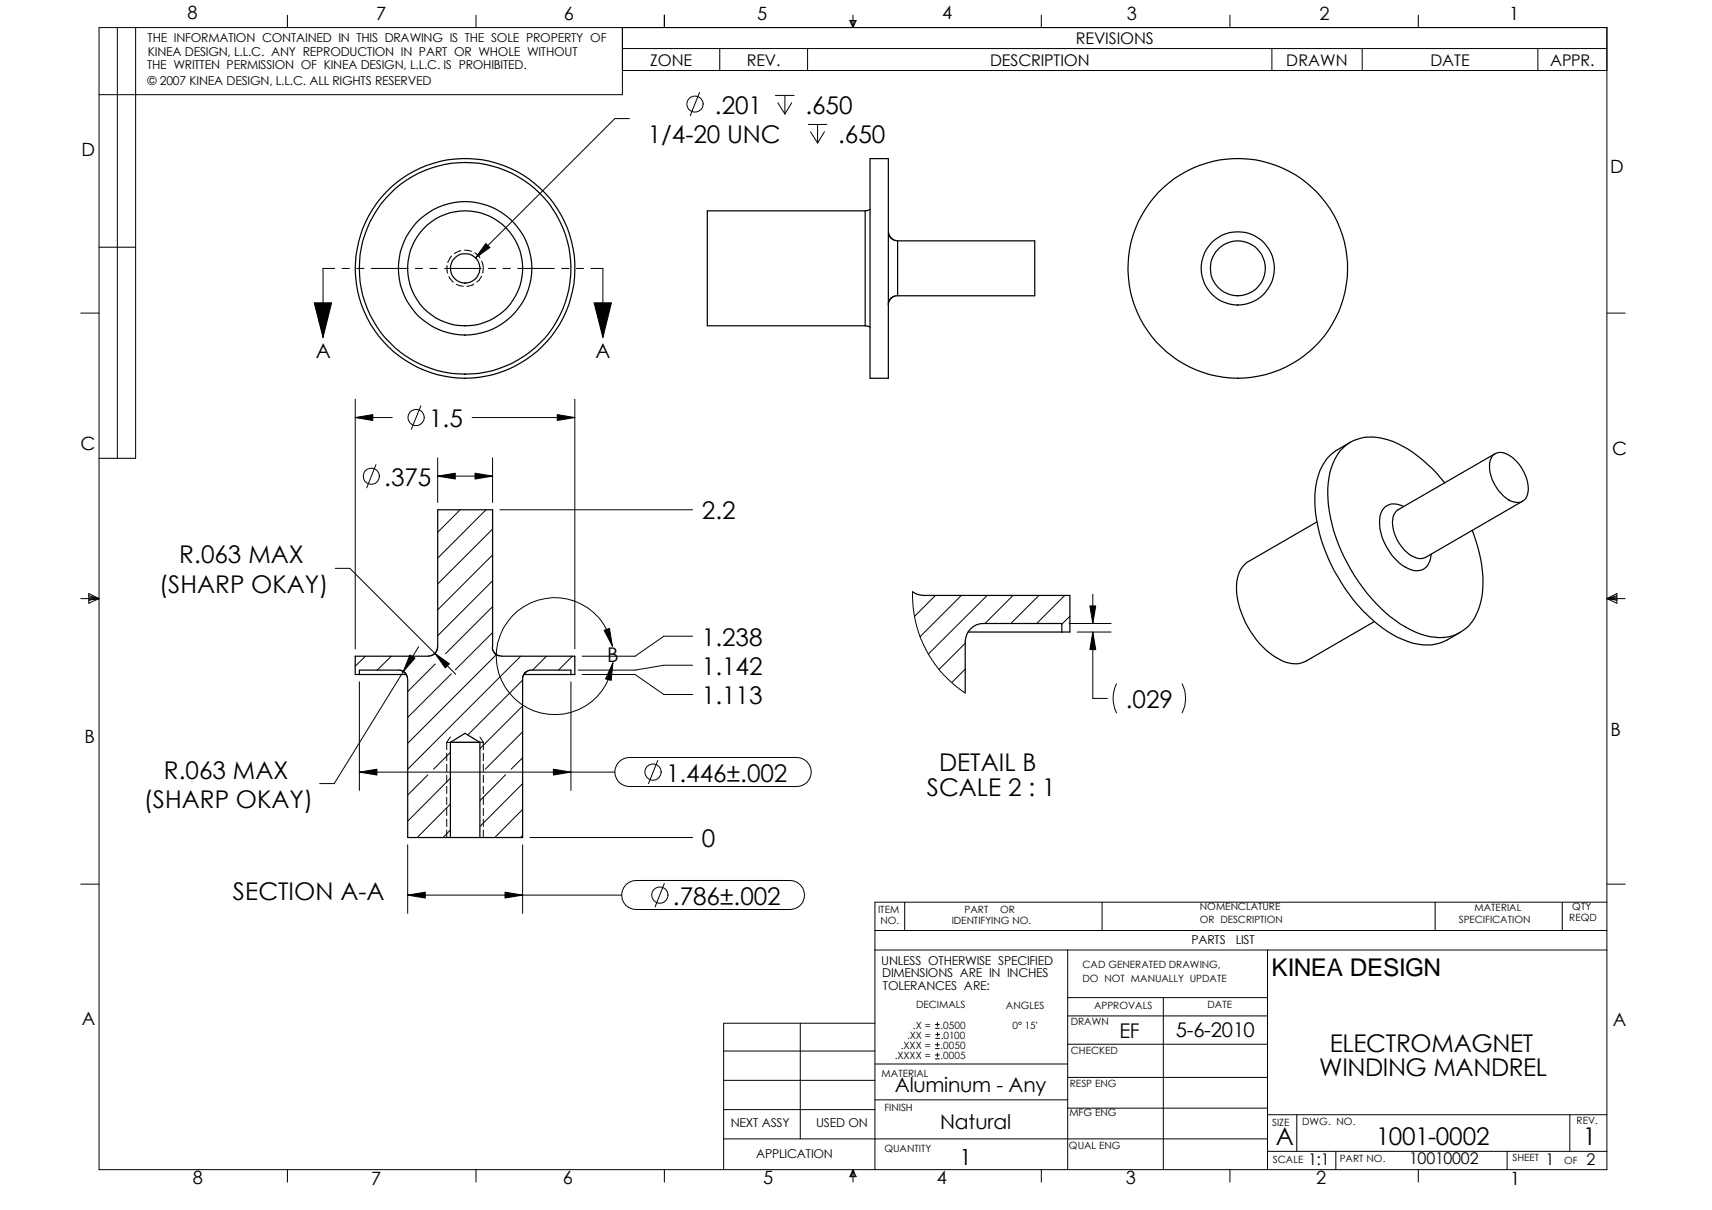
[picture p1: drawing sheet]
<svg xmlns="http://www.w3.org/2000/svg" width="297mm" height="210mm" viewBox="0 0 297 210" stroke-linecap="round" stroke-linejoin="round" font-family="sans-serif">
<g fill="none" stroke="#000" stroke-width=".17">
<path d="M17.2 4.8h261.6v198.1h-261.6zM20.4 4.8v74.7M23.5 4.8v74.7h-6.3M49.9 2.6v2.2M82.6 2.6v2.2M108 4.8v11.6h-90.8M108 12.2h170.8M108 8.4h170.8M115.3 2.6v2.2M121.4 16l-1.6 4.1M124.9 8.4v3.8M134.5 16.6h3.3"/>
<path d="M135 17.8l1.2 2M136.2 16.6v3.2M137.4 17.8l-1.2 2M140.1 8.4v3.8M147.4 3.6h1.1l-.5 1.2zM147.7 3.6l.3 1.2M148 2.6v2.2M148.2 3.6l-.2 1.2M180.7 2.6v2.2M213.4 2.6v2.2M220.7 8.4v3.8M236.3 8.4v3.8"/>
<path d="M246.1 2.6v2.2M266.8 8.4v3.8M109.2 20.6h-2.5l-24.2 24.1M140.2 21.6h3.3M140.6 22.9l1.3 1.9M141.9 21.6v3.2M143 22.9l-1.1 1.9M14 54.3h3.2M17.2 42.9h6.3M54.5 52.5h3l-1.5 6zM58.1 46.6h-2.1v11.9M59.3 46.6h1.3"/>
<path d="M61.9 46.6h1.3M64.4 46.6h6.4M72 46.6h1.3M74.6 46.6h1.3M77.1 46.6h6.4M77.6 46.1v1.3M77.9 48l.8 .9M78.4 44.4l-.7 1.1M79.2 49.3l1.2 .4M80 43.5l-1.2 .5M80.6 43.4l1.2 .2M82.2 49.3l-1.2 .4"/>
<path d="M82.4 43.9l.7 .6 .2 .2M83.5 47.9l-.4 .7-.4 .3M83.6 45.3a2.65 2.65 0 0 1 .1 2M84.3 42.2l.7 .7-2.5 1.8zM84.7 46.6h1.3M87.3 46.6h1.3M89.8 46.6h6.4M97.4 46.6h1.3M100 46.6h1.3M102.5 46.6h2.1v11.9M103.1 52.5h3l-1.5 6zM278.8 54.3h3.2"/>
<path d="M61.6 72.4l3.1-.5v1zM61.6 72.4h6.5M61.6 69.3v43.3M73 70.4l-1.6 4.1M75.9 79.4v7.8M81.9 72.4h17.8M85.5 79.4v7.8M96.7 71.9l3 .5-3 .5zM99.7 69.3v43.3M58.2 98.6h2.5l18.4 18.4M65.2 80.6l-1.6 4M75.9 82.6l3.1-.5v1z"/>
<path d="M75.9 82.6h.1M75.9 82.6h9.6M79.8 88.4l-3.9 3.9M82.4 82.1l3.1 .5-3.1 .5zM84.3 88.4l-8.4 8.4M85.5 91.8l-9.6 9.5M85.5 96.3l-9.6 9.5M86.7 88.4h33.5M14 103.8h3.2M15.4 103.5l1.8 .3M15.4 103.3l1.8 .5M15.4 103l1.8 .8-1.8 .8z"/>
<path d="M17.2 103.8l-1.8 .3M62.4 118.3v18.8M63.4 113.8l-1.8 1.8M67.9 113.8l-2.5 2.4M69.8 116.4h.1M71.1 113.6l.9 .6-2 2.3zM72.6 112.2l-14.6 23.7h-2.5M75.5 113.4l2.5 1.7-.7 .8zM75.5 115.2l-4.8 4.8M78.3 116.9l-7.6 7.6M85.5 100.8l-9.6 9.5M85.5 105.2l-8.2 8.2"/>
<path d="M85.5 109.7l-6.5 6.5M86.1 113.5l-15.4 15.4M90.3 113.8l-19.6 19.6M90.7 118l-9.6 9.5M94.8 113.8l-2.4 2.4M99.1 118.3v18.8M99.3 113.8l-2.4 2.4M101 117h9.2l5 3.5h5M104.8 109.3l.9-.3 .6 3.1zM106.3 112.1a10.2 10.2 0 0 0-15.8-6.6 10.2 10.2 0 0 0 .5 17 10.2 10.2 0 0 0 15.3-7.5M106.3 115l-.3 3-.9-.2zM120.2 115.4h-5l-5 .8h-9.9"/>
<path d="M120.2 110.4h-5l-5 3.4h-9.2M158.3 102.7l.1 2.5 .5 3 .7 2.2 1 2.2 1.6 2.6 1.5 1.8 2.3 2.2 1.5 1M158.4 102.7h-.1M162.3 103.3l-3.6 3.6M166.8 103.3l-7.2 7.1M167.5 111.6l-4.6 4.5M167.5 116.1l-2.4 2.3M171.3 103.3l-10.2 10.2M175.8 103.3l-4.9 4.9M180.3 103.3l-4.9 4.9M184.7 103.3l-4.8 4.9M185.5 108.2h7.3"/>
<path d="M185.6 106.9l-1.4 1.4M186.9 109.6h5.9M189.1 105.1h1l-.5 3.1zM189.6 109.6l.5 3.1h-1zM189.6 109.6v11.6h2.5M189.6 103.1v5.1M193.7 118.6a5.6 5.6 0 0 0 0 5.1M205.1 118.6a5.6 5.6 0 0 1 0 5.1M278.8 103.8h3.2M278.8 103.8l1.7-.8v1.6zM278.8 103.8l1.7 .3M280.5 103.3l-1.7 .5"/>
<path d="M280.5 103.5l-1.7 .3M62.4 133.9l3-.5v1.1zM62.4 133.9h44.3M74.2 134.4l-3.5 3.5M77.5 128.8v1.2M77.5 130.7v1.3M77.5 132.6v1.3M77.5 134.5v1.3M77.5 136.4v1.3M77.5 138.3v1.3M77.5 128.8h6.4M78.1 130.5l-2.9 2.9"/>
<path d="M78.1 135l-7.4 7.5M78.1 139.5l-5.7 5.8M78.1 127.8l-.6 1M83.3 127.8l.6 1M83.9 128.8v1.2M83.9 130.7v1.3M83.9 132.6v1.3M83.9 134.5v1.3M83.9 136.4v1.3M83.9 138.3v1.3M87.7 134.4l-4.4 4.5M90.7 122.5l-7.4 7.4"/>
<path d="M90.7 127l-6.5 6.4M90.7 131.4l-2 2M90.7 135.9l-7.4 7.5M96 133.4l3.1 .5-3.1 .6zM107.4 132.2l1.1-.7 .7-.1h29.1a2.52 2.52 0 0 1 2.5 2.5 2.52 2.52 0 0 1-2.5 2.5h-29.1a2.52 2.52 0 0 1-2.3-1.5 2.52 2.52 0 0 1 .5-2.7zM114.1 131.9l-1.6 4M14 153.4h3.2M70.7 155.3l3.1-.5v1zM70.7 155.3h37.2M70.7 146.6v11.9M77.5 140.2v1.3M77.5 142.1v1.3"/>
<path d="M77.5 144v1.3M78.1 144l-1.2 1.3M83.9 140.2v1.3M83.9 142.1v1.3M83.9 144v1.3M87.6 154.8l3.1 .5-3.1 .5zM90.7 140.4l-4.9 4.9M90.7 144.9l-.4 .4M90.7 146.6v11.9M91.9 145.3h28.3M108.6 153.5l1.1-.7 .7-.1h26.7a2.52 2.52 0 0 1 2.5 2.6 2.52 2.52 0 0 1-2.5 2.5h-26.7a2.51 2.51 0 0 1-2.4-1.6 2.51 2.51 0 0 1 .6-2.7zM115.3 153.2l-1.6 4.1"/>
<path d="M157 156.5v4.9M191.2 156.5v4.9M249 156.5v4.9M271.1 156.5v4.9M278.8 153.4h3.2M278.8 156.5h-127v46.4M138.8 177.5v20.1M151.8 161.4h127M151.8 177.5h-26.2v25.4M151.8 164.8h127M162.3 178.4h.7M162.3 177.7h.7"/>
<path d="M162.3 179.5h.7M162.6 177.4v.7M162.7 179.1v.7M185.2 173.1h34.7M185.2 176.2h34.7M185.2 164.8v38.1M201.8 173.1v29.8M219.9 164.8v38.1M125.6 192.5h26.2M125.6 187.4h26.2M125.6 182.3h26.2M125.6 197.6h94.3"/>
<path d="M151.8 184.6h33.4M151.8 190.8h33.4M162.3 183.7h.7M162.3 183h.7M162.3 181.9h.7M162.3 181.2h.7M162.3 180.1h.7M162.6 180.9v.7M162.6 182.7v.6M185.2 181.1h34.7M185.2 186.9h34.7M185.2 192.2h34.7"/>
<path d="M219.9 193.4h58.9M219.9 199.7h58.9M225 193.4v6.3M231.8 199.7v3.2M261.5 199.7v3.2M272.4 193.4v6.3M49.9 202.9v2.2M82.6 202.9v2.2M115.3 202.9v2.2M148 202.9v2.2M148 202.9l.2 1.2M148 202.9l-.3 1.2"/>
<path d="M148 202.9l.5 1.2h-1.1zM180.7 202.9v2.2M213.4 202.9v2.2M246.1 202.9v2.2"/>
<circle cx="120.6" cy="18.1" r="1.4"/>
<circle cx="72.2" cy="72.4" r="1.41"/>
<circle cx="64.4" cy="82.6" r="1.4"/>
<circle cx="113.3" cy="133.9" r="1.41"/>
<circle cx="114.5" cy="155.3" r="1.41"/>
</g>
<g fill="none" stroke="#000" stroke-width=".21">
<path d="M150.1 36.6h-27.4v19.9h27.4M150.1 36.6v19.9M151 36.3l-.9 .3M151 27.5h3.1v38.1h-3.1zM150.1 56.5l.9 .3M154.2 40.2l.1 .6 .3 .6 .5 .3 .6 .1M155.7 51.3l-.6 .1-.6 .5-.4 .6v.4M155.7 41.8h23.8v9.5h-23.8M155.7 41.8v9.5M234.3 76.7a13.7 13.7 0 0 0-3.6 2.3 11.4 11.4 0 0 0-2.5 9 30.5 30.5 0 0 0 12.5 21.5 13 13 0 0 0 7.5 2.4 7.4 7.4 0 0 0 2.9-.9l2.3-1.3M259.1 78.9a2.42 2.42 0 0 1 3.2 .3 7.1 7.1 0 0 1 2.7 6.5 1.88 1.88 0 0 1-2.7 1.3 7.1 7.1 0 0 1-3.8-7zM259.4 78.7l-16.8 9.7a2.97 2.97 0 0 0-.9 3.3 7 7 0 0 0 4.1 5.1 2.01 2.01 0 0 0 1.6-.1l16.8-9.7"/>
<path d="M228.5 90.6l-11.9 6.8a5 5 0 0 0-2.1 4.9 15.3 15.3 0 0 0 7.7 12.2 4.6 4.6 0 0 0 4.4 .2l11.9-6.9M243.5 87.9a2.6 2.6 0 0 0-2.7-.2 2.6 2.6 0 0 0-1.4 2.3 9.5 9.5 0 0 0 4.9 8.6 2.54 2.54 0 0 0 2.7 .1 2.54 2.54 0 0 0 1.3-2.3v-.3M250.7 83.8a22.3 22.3 0 0 0-9.9-7.5 7.2 7.2 0 0 0-9.5 4 16.6 16.6 0 0 0-.2 10.8 30.8 30.8 0 0 0 11.8 17.1 11.9 11.9 0 0 0 8.3 2.3 6.9 6.9 0 0 0 5.3-4.8 18.6 18.6 0 0 0-.5-12l-.6-1.7M62.4 117v-.8h7.1l.5 .3 .4 .3 .3 .7v.4M85.4 112.2v.4l.3 .6 .4 .4 .6 .2h13v3.2h-8.8M85.5 112.2v-23.8h-9.6v23.8l-.2 .9-.5 .5-.9 .2h-12.7v3.2h8.9M99.1 117v-.8h-7.2l-.7 .4-.3 .4-.2 .5v27.8h-20v-27.4M158.3 102.7a3.3 3.3 0 0 0 1.9 .6h25.4v6.3h-17.6M184.2 109.6v-1.4h-13.6a3.2 3.2 0 0 0-3.1 3.1v8.9M78.1 128.8l2.6-1.6 2.6 1.6M78.1 128.8v16.5M78.1 128.8h5.2"/>
<path d="M83.3 128.8v16.5"/>
<circle cx="80.7" cy="46.5" r="2.56"/>
<circle cx="80.7" cy="46.5" r="18.3"/>
<circle cx="80.7" cy="46.6" r="19.1"/>
<circle cx="80.7" cy="46.5" r="10"/>
<circle cx="80.7" cy="46.6" r="11.6"/>
<circle cx="214.7" cy="46.6" r="6.4"/>
<circle cx="214.8" cy="46.6" r="19.1"/>
<circle cx="214.8" cy="46.5" r="4.8"/>
</g>
<g fill="#000">
<path d="M54.5 52.5h3l-1.5 6zM84.3 42.2l.7 .7-2.5 1.8zM103.1 52.5h3l-1.5 6zM61.6 72.4l3.1-.5v1zM96.7 71.9l3 .5-3 .5zM75.9 82.6l3.1-.5v1zM82.4 82.1l3.1 .5-3.1 .5zM71.1 113.6l.9 .6-2 2.3zM75.5 113.4l2.5 1.7-.7 .8zM104.8 109.3l.9-.3 .6 3.1zM106.3 115l-.3 3-.9-.2zM189.1 105.1h1l-.5 3.1z"/>
<path d="M189.6 109.6l.5 3.1h-1zM62.4 133.9l3-.5v1.1zM96 133.4l3.1 .5-3.1 .6zM70.7 155.3l3.1-.5v1zM87.6 154.8l3.1 .5-3.1 .5z"/>
</g>
<g font-size="4.2">
<text x="124" y="19.7">.201</text>
<text x="139.7" y="19.7">.650</text>
<text x="112.4" y="24.8">1/4-20 UNC</text>
<text x="145.4" y="24.8">.650</text>
<text x="74.5" y="74.1">1.5</text>
<text x="66.7" y="84.3">.375</text>
<text x="121.8" y="90.1">2.2</text>
<text x="31.1" y="97.7">R.063 MAX</text>
<text x="27.6" y="102.8">(SHARP OKAY)</text>
<text x="121.8" y="112">1.238</text>
<text x="121.8" y="117.1">1.142</text>
<text x="121.8" y="122.2">1.113</text>
<text x="195.3" y="122.8">.029</text>
<text x="28.4" y="135.1">R.063 MAX</text>
<text x="115.6" y="135.6">1.446±.002</text>
<text x="162.9" y="133.8">DETAIL B</text>
<text x="25" y="140.1">(SHARP OKAY)</text>
<text x="160.8" y="138">SCALE 2 : 1</text>
<text x="121.8" y="146.9">0</text>
<text x="40.4" y="156.2">SECTION A-A</text>
<text x="116.8" y="156.9">.786±.002</text>
<text x="220.6" y="169.3">KINEA DESIGN</text>
<text x="230.8" y="182.5">ELECTROMAGNET</text>
<text x="228.9" y="186.7">WINDING MANDREL</text>
<text x="221.4" y="198.7">A</text>
<text x="238.8" y="198.6">1001-0002</text>
<text x="274.7" y="198.7">1</text>
</g>
<text font-size="3.9" x="166.5" y="202.1">1</text>
<g font-size="3.5">
<text x="54.8" y="62.2">A</text>
<text x="103.3" y="62.2">A</text>
<text x="105.4" y="114.9">B</text>
<text x="204" y="179.8">5-6-2010</text>
<text x="194.2" y="180.1">EF</text>
<text x="155.3" y="189.5">Aluminum - Any</text>
<text x="163.1" y="195.8">Natural</text>
</g>
<g font-size="3.2">
<text x="32.5" y="3.3">8</text>
<text x="65.3" y="3.4">7</text>
<text x="97.8" y="3.4">6</text>
<text x="131.4" y="3.4">5</text>
<text x="163.4" y="3.3">4</text>
<text x="195.5" y="3.4">3</text>
<text x="228.9" y="3.6">2</text>
<text x="261.8" y="3.6">1</text>
<text x="14.1" y="27.1">D</text>
<text x="279.4" y="29.9">D</text>
<text x="14" y="78">C</text>
<text x="279.7" y="78.9">C</text>
<text x="14.6" y="128.9">B</text>
<text x="279.4" y="127.7">B</text>
<text x="14.2" y="177.8">A</text>
<text x="279.8" y="178">A</text>
<text x="33.5" y="205.4">8</text>
<text x="64.4" y="205.5">7</text>
<text x="97.7" y="205.4">6</text>
<text x="132.4" y="205.4">5</text>
<text x="162.6" y="205.4">4</text>
<text x="195.4" y="205.3">3</text>
<text x="228.4" y="205.4">2</text>
<text x="262" y="205.5">1</text>
</g>
<g font-size="2.8">
<text x="112.8" y="11.4">ZONE</text>
<text x="129.6" y="11.4">REV.</text>
<text x="171.8" y="11.4">DESCRIPTION</text>
<text x="186.7" y="7.7">REVISIONS</text>
<text x="223.2" y="11.4">DRAWN</text>
<text x="248.2" y="11.4">DATE</text>
<text x="268.9" y="11.4">APPR.</text>
<text x="227" y="202.1">1:1</text>
<text x="244.5" y="201.9">10010002</text>
<text x="268.2" y="202.1">1</text>
<text x="275.2" y="202.1">2</text>
</g>
<g font-size="2.1">
<text x="25.5" y="11.9">THE WRITTEN PERMISSION OF KINEA DESIGN, L.L.C. IS PROHIBITED.</text>
<text x="25.6" y="7.2">THE INFORMATION CONTAINED IN THIS DRAWING IS THE SOLE PROPERTY OF</text>
<text x="25.7" y="9.7">KINEA DESIGN, L.L.C. ANY REPRODUCTION IN PART OR WHOLE WITHOUT</text>
<text x="25.6" y="14.8">© 2007 KINEA DESIGN, L.L.C. ALL RIGHTS RESERVED</text>
<text x="152.9" y="167.3">UNLESS OTHERWISE SPECIFIED</text>
<text x="206.7" y="163.8">PARTS</text>
<text x="214.4" y="163.8">LIST</text>
<text x="153.1" y="169.5">DIMENSIONS ARE IN INCHES</text>
<text x="153.2" y="171.7">TOLERANCES ARE:</text>
<text x="126.8" y="195.5">NEXT ASSY</text>
<text x="141.6" y="195.5">USED ON</text>
<text x="131.2" y="200.8">APPLICATION</text>
</g>
<g font-size="1.7">
<text x="152.4" y="158.4">ITEM</text>
<text x="152.8" y="160.4">NO.</text>
<text x="165.1" y="160.3">IDENTIFYING NO.</text>
<text x="167.3" y="158.3">PART</text>
<text x="173.5" y="158.3">OR</text>
<text x="208.1" y="160.1">OR DESCRIPTION</text>
<text x="208.2" y="157.9">NOMENCLATURE</text>
<text x="253.1" y="160.1">SPECIFICATION</text>
<text x="255.8" y="158">MATERIAL</text>
<text x="272.3" y="159.9">REQD</text>
<text x="272.8" y="157.9">QTY</text>
<text x="187.8" y="167.9">CAD GENERATED DRAWING,</text>
<text x="187.8" y="170.4">DO NOT MANUALLY UPDATE</text>
<text x="158.4" y="178.4">.X =</text>
<text x="159" y="174.9">DECIMALS</text>
<text x="163.2" y="178.4">.0500</text>
<text x="174.5" y="175">ANGLES</text>
<text x="175.7" y="178.5">0° 15'</text>
<text x="185.8" y="177.8">DRAWN</text>
<text x="189.8" y="175.1">APPROVALS</text>
<text x="209.5" y="174.9">DATE</text>
<text x="155.2" y="183.7">.XXXX =</text>
<text x="156.3" y="181.9">.XXX =</text>
<text x="157.4" y="180.2">.XX =</text>
<text x="163.2" y="183.7">.0005</text>
<text x="163.2" y="181.9">.0050</text>
<text x="163.2" y="180.2">.0100</text>
<text x="185.8" y="182.9">CHECKED</text>
<text x="152.9" y="186.8">MATERIAL</text>
<text x="185.6" y="188.6">RESP ENG</text>
<text x="153.5" y="192.7">FINISH</text>
<text x="185.5" y="193.7">MFG ENG</text>
<text x="220.7" y="195.3">SIZE</text>
<text x="225.9" y="195.1">DWG. NO.</text>
<text x="273.6" y="194.9">REV.</text>
<text x="153.5" y="199.8">QUANTITY</text>
<text x="185.5" y="199.3">QUAL ENG</text>
<text x="220.8" y="201.7">SCALE</text>
<text x="232.4" y="201.5">PART NO.</text>
<text x="262.4" y="201.5">SHEET</text>
<text x="271.4" y="201.9">OF</text>
</g>
</svg>
